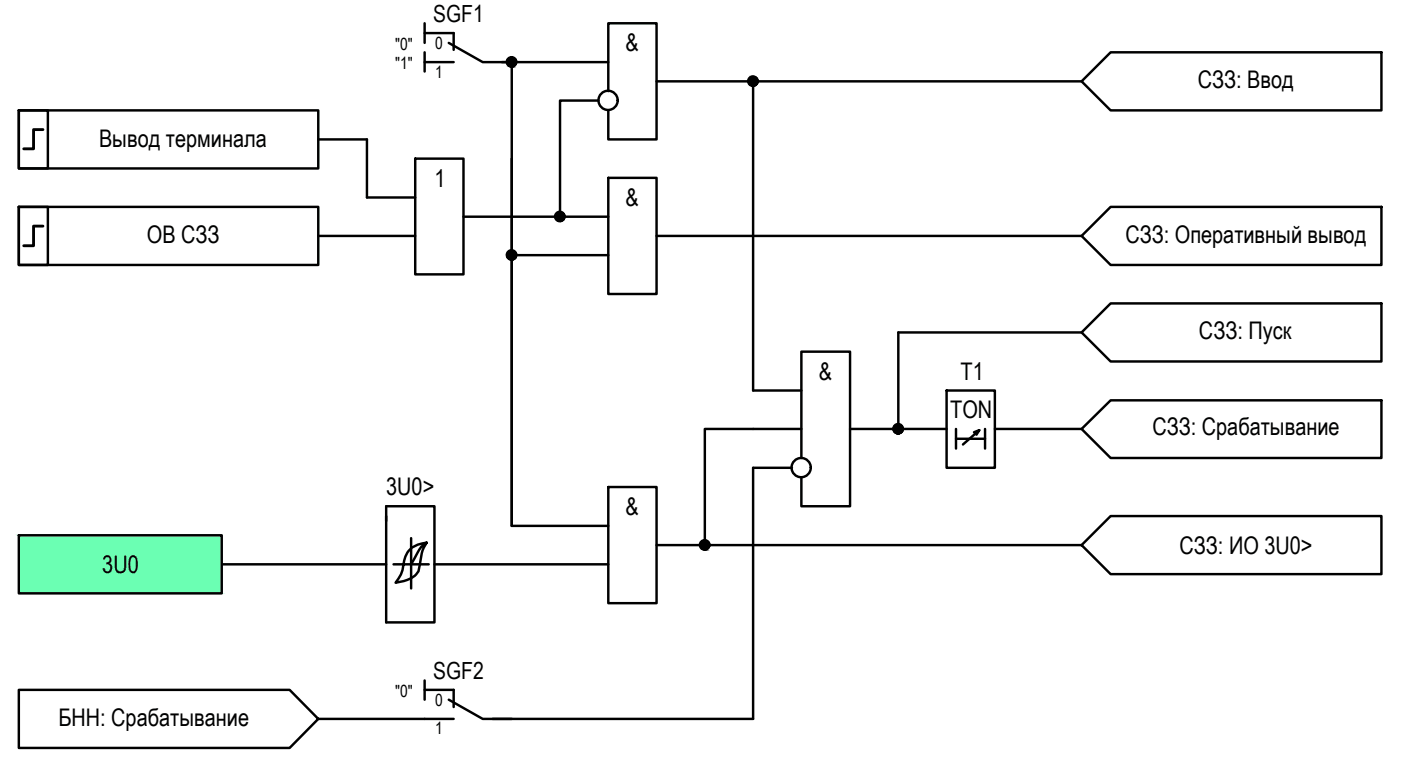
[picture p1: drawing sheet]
<svg xmlns="http://www.w3.org/2000/svg" width="145mm" height="79mm" viewBox="0 0 145 79" stroke-linecap="round" stroke-linejoin="round" font-family="sans-serif">
<g fill="none" stroke="#000" stroke-width=".25">
<path d="M1.9 11.4h31v6h-31zM1.9 11.4h3.1v6h-3.1zM43 16.4h5v12h-5zM43.9 3.4h3v1.8M43.9 2.4v2M43.9 5.4v2M43.9 6.4h3M46.4 4.4l3.6 2h3v48v-38M51.9 6.4h11.1M63 9.4v-7h4.9v12h-4.9v-3M63 18.4h4.9v12h-4.9zM67.9 8.4h44"/>
<path d="M111.9 8.4l3-3h28.1v6h-28.1zM1.9 21.4h31v6h-31zM1.9 21.4h3.1v6h-3.1zM38 20.4h5M48 22.4h15M67.9 24.4h44M111.9 34.4l3-3h28.1v6h-28.1zM111.9 24.4l3-3h28.1v6h-28.1zM22.9 58.4h17.1M40 53.4v11h5v-12h-5v1.5M42.5 58.4h1.9M42.5 55.7v5.2"/>
<path d="M44.2 56.2a4.2 4.2 0 0 0-.8 2.3 1.8 1.8 0 0 1-1.6 1.7l-.9 .1a3.6 3.6 0 0 0 .9-2.3 2.32 2.32 0 0 1 2.4-1.8 3.4 3.4 0 0 0-1.3 1.6l-.4 .6h-1.8M45 58.4h18M63 50.4h4.9v12h-4.9zM67.9 56.4h44M77.9 40.4h5M82 48.4h-4.1v26h-26.9M82.9 47.4v-11h5.1v16h-5.1v-3M82.9 44.4h-10v12M111.9 56.4l3-3h28.1v6h-28.1zM111.9 44.4l3-3h28.1v6h-28.1zM32.9 74.4l-2.9 3h-28.1v-6h28.1l2.9 3h14M43.9 71.4h3v1.8"/>
<path d="M43.9 70.4v2M46.4 72.4l3.6 2h3"/>
<circle cx="52.9" cy="6.4" r=".49"/>
<circle cx="62.9" cy="10.4" r=".99"/>
<circle cx="77.9" cy="8.4" r=".49"/>
<circle cx="52.9" cy="26.4" r=".49"/>
<circle cx="57.9" cy="22.4" r=".49"/>
<circle cx="72.9" cy="56.4" r=".49"/>
<circle cx="82.9" cy="48.4" r=".99"/>
</g>
<!-- layer: 0 -->
<g fill="none" stroke="#000" stroke-width=".25">
<path d="M32.9 14.4h5.1v6M61.9 10.4h-3.9v12M77.9 8.4v32M32.9 24.4h10.1M53 26.4h10M111.9 34.4h-18.9v10M1.9 55.4h21v6h-21zM53 54.4h10M88 44.4h10M98 40.4h5v8h-5zM98.9 44.4v2M98.9 45.4h3"/>
<path d="M100.8 44.7l.5-.2-1.6 1.5M101.3 44.5l-.2 .5M101.9 44.4v2M103 44.4h8.9"/>
<circle cx="92.9" cy="44.4" r=".49"/>
</g>
<g fill="#000" stroke="#000" stroke-width=".1">
<path d="M92.7 44.9h.5zM92.8 44h.4zM92.8 44.9h.3zM92.9 43.9h.1z"/>
<path d="M92.8 44.9h.2zM92.9 44.9h.1z"/>
<path d="M92.9 43.9h.2zM92.8 43.9h.3z"/>
<path d="M92.8 43.9h.3zM92.8 43.9h.3z"/>
<path d="M92.8 43.9l.4 .1zM92.8 43.9l.4 .1zM92.7 44h.5z"/>
<path d="M92.8 44.9h.3zM92.8 44.9h.3z"/>
<path d="M92.7 44h.5zM92.7 44h.5z"/>
<path d="M92.8 44.9h.4zM92.8 44.9h.3z"/>
<path d="M92.7 44h.6zM92.6 44h.7z"/>
<path d="M92.7 44.8h.5zM92.7 44.8l.5 .1zM92.7 44.9h.5z"/>
<path d="M92.6 44l.7 .1zM92.6 44l.7 .1z"/>
<path d="M92.6 44.8h.7zM92.6 44.8h.6z"/>
<path d="M92.6 44.1h.7zM92.6 44.1h.7z"/>
<path d="M92.6 44.8h.7zM92.6 44.8h.7z"/>
<path d="M92.5 44.1h.9zM92.5 44.1h.9z"/>
<path d="M92.5 44.7h.8zM92.5 44.7l.8 .1z"/>
<path d="M92.5 44.1l.9 .1zM92.5 44.1l.9 .1z"/>
<path d="M92.5 44.2h.9zM92.5 44.2h.9z"/>
<path d="M92.5 44.7h.9zM92.5 44.7h.9z"/>
<path d="M92.5 44.7h.9zM92.5 44.7h.8z"/>
<path d="M92.5 44.2l.9 .1zM92.5 44.2l.9 .1z"/>
<path d="M92.5 44.3h.9zM92.5 44.3h.9z"/>
<path d="M92.5 44.3l.9 .1zM92.5 44.3l.9 .1z"/>
<path d="M92.5 44.4h.9zM92.5 44.4h.9z"/>
<path d="M92.5 44.4l.9 .1v-.1zM92.5 44.4l.9 .1h-.9z"/>
<path d="M92.5 44.5h.9zM92.5 44.5h.9z"/>
<path d="M92.5 44.5l.9 .1zM92.5 44.5l.9 .1z"/>
<path d="M92.5 44.6h.9zM92.5 44.6h.9z"/>
<path d="M92.5 44.6h.9zM92.5 44.6l.9 .1z"/>
</g>
<g fill="#000" stroke="#000" stroke-width=".1">
<path d="M52.8 6.9h.3zM52.9 5.9h.1zM77.9 8.9h.2zM77.9 7.9h.1zM52.8 26.9h.3zM52.9 25.9h.1zM57.8 22.9h.3zM57.9 21.9h.1zM72.9 56.9h.2zM72.9 55.9h.1z"/>
<path d="M52.8 6.9h.2zM52.9 6.9h.1z"/>
<path d="M52.9 5.9h.2zM52.8 5.9h.3z"/>
<path d="M52.8 5.9l.3 .1zM52.8 5.9l.3 .1z"/>
<path d="M52.8 6h.4zM52.7 6h.5z"/>
<path d="M52.8 6.9h.3zM52.8 6.9h.3z"/>
<path d="M52.7 6h.5zM52.7 6h.5z"/>
<path d="M52.7 6.9h.5zM52.7 6.9h.4z"/>
<path d="M52.7 6h.6zM52.7 6h.6z"/>
<path d="M52.7 6.9h.5zM52.7 6.9h.5z"/>
<path d="M52.7 6h.6zM52.7 6h.6z"/>
<path d="M52.7 6.8h.6zM52.7 6.8l.5 .1z"/>
<path d="M52.6 6l.7 .1zM52.6 6l.7 .1z"/>
<path d="M52.6 6.1h.7zM52.6 6.1h.7z"/>
<path d="M52.6 6.8h.7zM52.6 6.8h.7z"/>
<path d="M52.6 6.8h.7zM52.6 6.8h.7z"/>
<path d="M52.6 6.1h.8zM52.5 6.1h.9z"/>
<path d="M52.6 6.7h.7zM52.6 6.7l.7 .1z"/>
<path d="M52.5 6.1l.9 .1zM52.5 6.1l.9 .1z"/>
<path d="M52.5 6.2h.9zM52.5 6.2h.9z"/>
<path d="M52.5 6.6l.9 .1zM52.5 6.6l.9 .1z"/>
<path d="M52.5 6.7h.9zM52.5 6.7h.8z"/>
<path d="M52.5 6.2l.9 .1zM52.5 6.2l.9 .1z"/>
<path d="M52.5 6.3h.9zM52.5 6.3h.9h-.9z"/>
<path d="M52.5 6.3l1 .1zM52.5 6.3l1 .1z"/>
<path d="M52.5 6.5l.9 .1zM52.5 6.5l.9 .1z"/>
<path d="M52.5 6.6h.9zM52.5 6.6h.9z"/>
<path d="M52.5 6.6h.9zM52.5 6.6h.9z"/>
<path d="M52.5 6.4h1zM52.5 6.4h1z"/>
<path d="M52.5 6.4l1 .1zM52.5 6.4l1 .1z"/>
<path d="M52.5 6.5h1zM52.5 6.5h.9z"/>
<path d="M77.9 8.9h.1zM77.9 8.9h.1z"/>
<path d="M77.9 7.9l.2 .1zM77.9 7.9l.2 .1z"/>
<path d="M77.9 8h.2zM77.8 8h.3z"/>
<path d="M77.8 8.9h.3zM77.8 8.9h.3z"/>
<path d="M77.8 8.9h.3zM77.8 8.9h.3z"/>
<path d="M77.8 8h.3zM77.8 8h.3z"/>
<path d="M77.8 8h.4zM77.7 8h.5z"/>
<path d="M77.7 8.8h.5zM77.7 8.8h.5z"/>
<path d="M77.7 8.8h.5zM77.7 8.8l.4 .1z"/>
<path d="M77.7 8h.5zM77.7 8h.5z"/>
<path d="M77.7 8h.6zM77.7 8h.6z"/>
<path d="M77.6 8l.7 .1zM77.6 8l.7 .1z"/>
<path d="M77.6 8.8h.7zM77.6 8.8h.6z"/>
<path d="M77.6 8.1h.8zM77.6 8.1h.8z"/>
<path d="M77.6 8.8h.7zM77.6 8.8h.7z"/>
<path d="M77.6 8.1l.8 .1zM77.6 8.1l.8 .1z"/>
<path d="M77.5 8.2h.9zM77.5 8.2h.9z"/>
<path d="M77.5 8.7h.9zM77.5 8.7h.9z"/>
<path d="M77.6 8.7h.8zM77.6 8.7l.7 .1z"/>
<path d="M77.5 8.2l.9 .1zM77.5 8.2l.9 .1z"/>
<path d="M77.5 8.3h.9zM77.5 8.3h.9z"/>
<path d="M77.5 8.6h.9zM77.5 8.6h.9z"/>
<path d="M77.5 8.6h.9zM77.5 8.6l.9 .1z"/>
<path d="M77.5 8.3h.9zM77.5 8.3h.9z"/>
<path d="M77.5 8.3l.9 .1zM77.5 8.3l.9 .1z"/>
<path d="M77.5 8.4h.9zM77.5 8.4h.9z"/>
<path d="M77.5 8.4l.9 .1zM77.5 8.4l.9 .1z"/>
<path d="M77.5 8.5h.9zM77.5 8.5h.9z"/>
<path d="M77.5 8.5h.9zM77.5 8.5h.9z"/>
<path d="M77.5 8.5h.9zM77.5 8.5l.9 .1z"/>
<path d="M52.8 26.9h.2zM52.9 26.9h.1z"/>
<path d="M52.9 25.9h.2zM52.8 25.9h.3z"/>
<path d="M52.8 25.9h.3zM52.8 25.9h.3z"/>
<path d="M52.8 25.9h.4zM52.7 25.9h.5z"/>
<path d="M52.8 26.9h.3zM52.8 26.9h.3z"/>
<path d="M52.7 25.9l.5 .1zM52.7 25.9l.5 .1z"/>
<path d="M52.7 26.9h.5zM52.7 26.9h.4z"/>
<path d="M52.7 26h.6zM52.7 26h.6z"/>
<path d="M52.7 26.8h.5zM52.7 26.8l.5 .1z"/>
<path d="M52.7 26h.6zM52.6 26h.7z"/>
<path d="M52.7 26.8h.6zM52.7 26.8h.5z"/>
<path d="M52.6 26l.7 .1zM52.6 26l.7 .1z"/>
<path d="M52.6 26.1h.7zM52.6 26.1h.7z"/>
<path d="M52.6 26.8h.7zM52.6 26.8h.7z"/>
<path d="M52.6 26.8h.7zM52.6 26.8h.7z"/>
<path d="M52.6 26.8h.7zM52.6 26.8h.7z"/>
<path d="M52.6 26.1l.8 .1zM52.6 26.1l.8 .1z"/>
<path d="M52.5 26.2h.9zM52.5 26.2h.9z"/>
<path d="M52.5 26.2h.9zM52.5 26.2h.9z"/>
<path d="M52.5 26.7h.9zM52.5 26.7h.9z"/>
<path d="M52.5 26.7h.9zM52.5 26.7l.8 .1z"/>
<path d="M52.5 26.2l.9 .1zM52.5 26.2l.9 .1z"/>
<path d="M52.5 26.3h.9zM52.5 26.3h.9z"/>
<path d="M52.5 26.3l1 .1zM52.5 26.3l1 .1z"/>
<path d="M52.5 26.5l.9 .1v-.1zM52.5 26.5l.9 .1h-.9z"/>
<path d="M52.5 26.6h.9zM52.5 26.6h.9z"/>
<path d="M52.5 26.6h.9zM52.5 26.6l.9 .1z"/>
<path d="M52.5 26.4h1zM52.5 26.4h1z"/>
<path d="M52.5 26.4l1 .1zM52.5 26.4l1 .1z"/>
<path d="M52.5 26.5h1zM52.5 26.5h.9z"/>
<path d="M57.8 22.9h.2zM57.9 22.9h.1z"/>
<path d="M57.9 21.9h.2zM57.8 21.9h.3z"/>
<path d="M57.8 21.9l.3 .1zM57.8 21.9l.3 .1z"/>
<path d="M57.8 22h.4zM57.7 22h.5z"/>
<path d="M57.8 22.9h.3zM57.8 22.9h.3z"/>
<path d="M57.7 22h.5zM57.7 22h.5z"/>
<path d="M57.7 22.9h.5zM57.7 22.9h.4z"/>
<path d="M57.7 22h.6zM57.7 22h.6z"/>
<path d="M57.7 22.9h.5zM57.7 22.9h.5z"/>
<path d="M57.7 22l.6 .1zM57.7 22l.6 .1z"/>
<path d="M57.7 22.8h.6zM57.7 22.8l.5 .1z"/>
<path d="M57.6 22.1h.7zM57.6 22.1h.7zM57.6 22.1h.7zM57.6 22.1h.7z"/>
<path d="M57.6 22.8h.7zM57.6 22.8h.7z"/>
<path d="M57.6 22.1h.8zM57.6 22.1h.8z"/>
<path d="M57.6 22.7l.7 .1zM57.6 22.7l.7 .1z"/>
<path d="M57.6 22.8h.7zM57.6 22.8h.7z"/>
<path d="M57.5 22.1l.9 .1zM57.5 22.1l.9 .1z"/>
<path d="M57.5 22.2h.9zM57.5 22.2h.9z"/>
<path d="M57.5 22.6l.9 .1zM57.5 22.6l.9 .1z"/>
<path d="M57.5 22.7h.9zM57.5 22.7h.8z"/>
<path d="M57.5 22.2l.9 .1zM57.5 22.2l.9 .1z"/>
<path d="M57.5 22.3h1h-.1zM57.5 22.3h1h-1.1z"/>
<path d="M57.5 22.6h.9zM57.5 22.6h.9z"/>
<path d="M57.5 22.6h.9zM57.5 22.6h.9z"/>
<path d="M57.4 22.3l1.1 .1zM57.4 22.3l1.1 .1z"/>
<path d="M57.4 22.4h1.1zM57.4 22.4h1.1z"/>
<path d="M57.4 22.4l1.1 .1zM57.4 22.4l1.1 .1z"/>
<path d="M57.4 22.5h1.1zM57.4 22.5h1.1z"/>
<path d="M57.4 22.5h1.1zM57.4 22.5l1 .1z"/>
<path d="M72.9 56.9h.1zM72.9 56.9h.1z"/>
<path d="M72.9 55.9h.2zM72.9 55.9h.2z"/>
<path d="M72.9 55.9l.2 .1zM72.8 56h.3z"/>
<path d="M72.8 56h.4zM72.7 56h.5z"/>
<path d="M72.8 56.9h.3zM72.8 56.9h.3z"/>
<path d="M72.7 56h.5zM72.7 56h.5z"/>
<path d="M72.7 56.9h.5zM72.7 56.9h.4z"/>
<path d="M72.7 56h.5zM72.6 56h.6z"/>
<path d="M72.7 56.8h.5zM72.7 56.8l.5 .1z"/>
<path d="M72.6 56h.7zM72.6 56h.7z"/>
<path d="M72.6 56.8h.6zM72.6 56.8h.7z"/>
<path d="M72.6 56.8h.6zM72.6 56.8h.6z"/>
<path d="M72.6 56l.7 .1zM72.6 56l.7 .1z"/>
<path d="M72.6 56.1h.7zM72.6 56.1h.7z"/>
<path d="M72.6 56.1h.8zM72.5 56.1h.9z"/>
<path d="M72.6 56.7l.7 .1zM72.6 56.7l.7 .1z"/>
<path d="M72.6 56.8h.7zM72.6 56.8h.7z"/>
<path d="M72.5 56.1l.9 .1zM72.5 56.1l.9 .1z"/>
<path d="M72.5 56.7h.9zM72.5 56.7h.8z"/>
<path d="M72.5 56.2h.9zM72.5 56.2h.9z"/>
<path d="M72.5 56.2l.9 .1v-.1zM72.5 56.2l.9 .1h-.9z"/>
<path d="M72.5 56.6h.9zM72.5 56.6h.9z"/>
<path d="M72.5 56.6h.9zM72.5 56.6l.9 .1z"/>
<path d="M72.5 56.3h.9zM72.5 56.3h.9z"/>
<path d="M72.5 56.3l.9 .1zM72.5 56.3l.9 .1z"/>
<path d="M72.4 56.4h1zM72.4 56.4h1z"/>
<path d="M72.4 56.4l1 .1zM72.4 56.4l1 .1z"/>
<path d="M72.4 56.5h1zM72.4 56.5h1z"/>
<path d="M72.5 56.5l.9 .1zM72.5 56.5l.9 .1z"/>
<path d="M72.5 56.6h.9zM72.5 56.6h.9z"/>
</g>
<path d="M4.4 13.4h-.9v2h-1M4.4 23.4h-.9v2h-1" fill="none" stroke="#000" stroke-width=".3"/>
<!-- layer: 0 -->
<path d="M1.9 55.4l21 6v-6zM1.9 55.4l21 6h-21z" fill="#6bffb3" stroke="#6bffb3" stroke-width=".1"/>
<g font-size="2.5">
<text x="64.7" y="5.3">&amp;</text>
<text x="124" y="9.1">СЗЗ: Ввод</text>
<text x="10.2" y="15.2">Вывод терминала</text>
<text x="45" y="19.3">1</text>
<text x="64.7" y="21.3">&amp;</text>
<text x="15.2" y="25.2">ОВ СЗЗ</text>
<text x="116.5" y="25.2">СЗЗ: Оперативный вывод</text>
<text x="124.1" y="35.1">СЗЗ: Пуск</text>
<text x="84.8" y="39.3">&amp;</text>
<text x="99.4" y="39.3">T1</text>
<text x="98.3" y="43.3">TON</text>
<text x="119.3" y="45.1">СЗЗ: Срабатывание</text>
<text x="40" y="51.2">3U0&gt;</text>
<text x="64.7" y="53.3">&amp;</text>
<text x="10.6" y="59.3">3U0</text>
<text x="122" y="57.3">СЗЗ: ИО 3U0&gt;</text>
<text x="6.1" y="75.2">БНН: Срабатывание</text>
</g>
<g font-size="2.4">
<text x="44.8" y="2.3">SGF1</text>
<text x="44.8" y="70.3">SGF2</text>
</g>
<g font-size="1.7">
<text x="40.9" y="5.2">&quot;0&quot;</text>
<text x="45" y="5">0</text>
<text x="40.9" y="7.2">&quot;1&quot;</text>
<text x="45" y="8">1</text>
<text x="40.9" y="72.2">&quot;0&quot;</text>
<text x="45" y="73.1">0</text>
<text x="45" y="76">1</text>
</g>
</svg>
